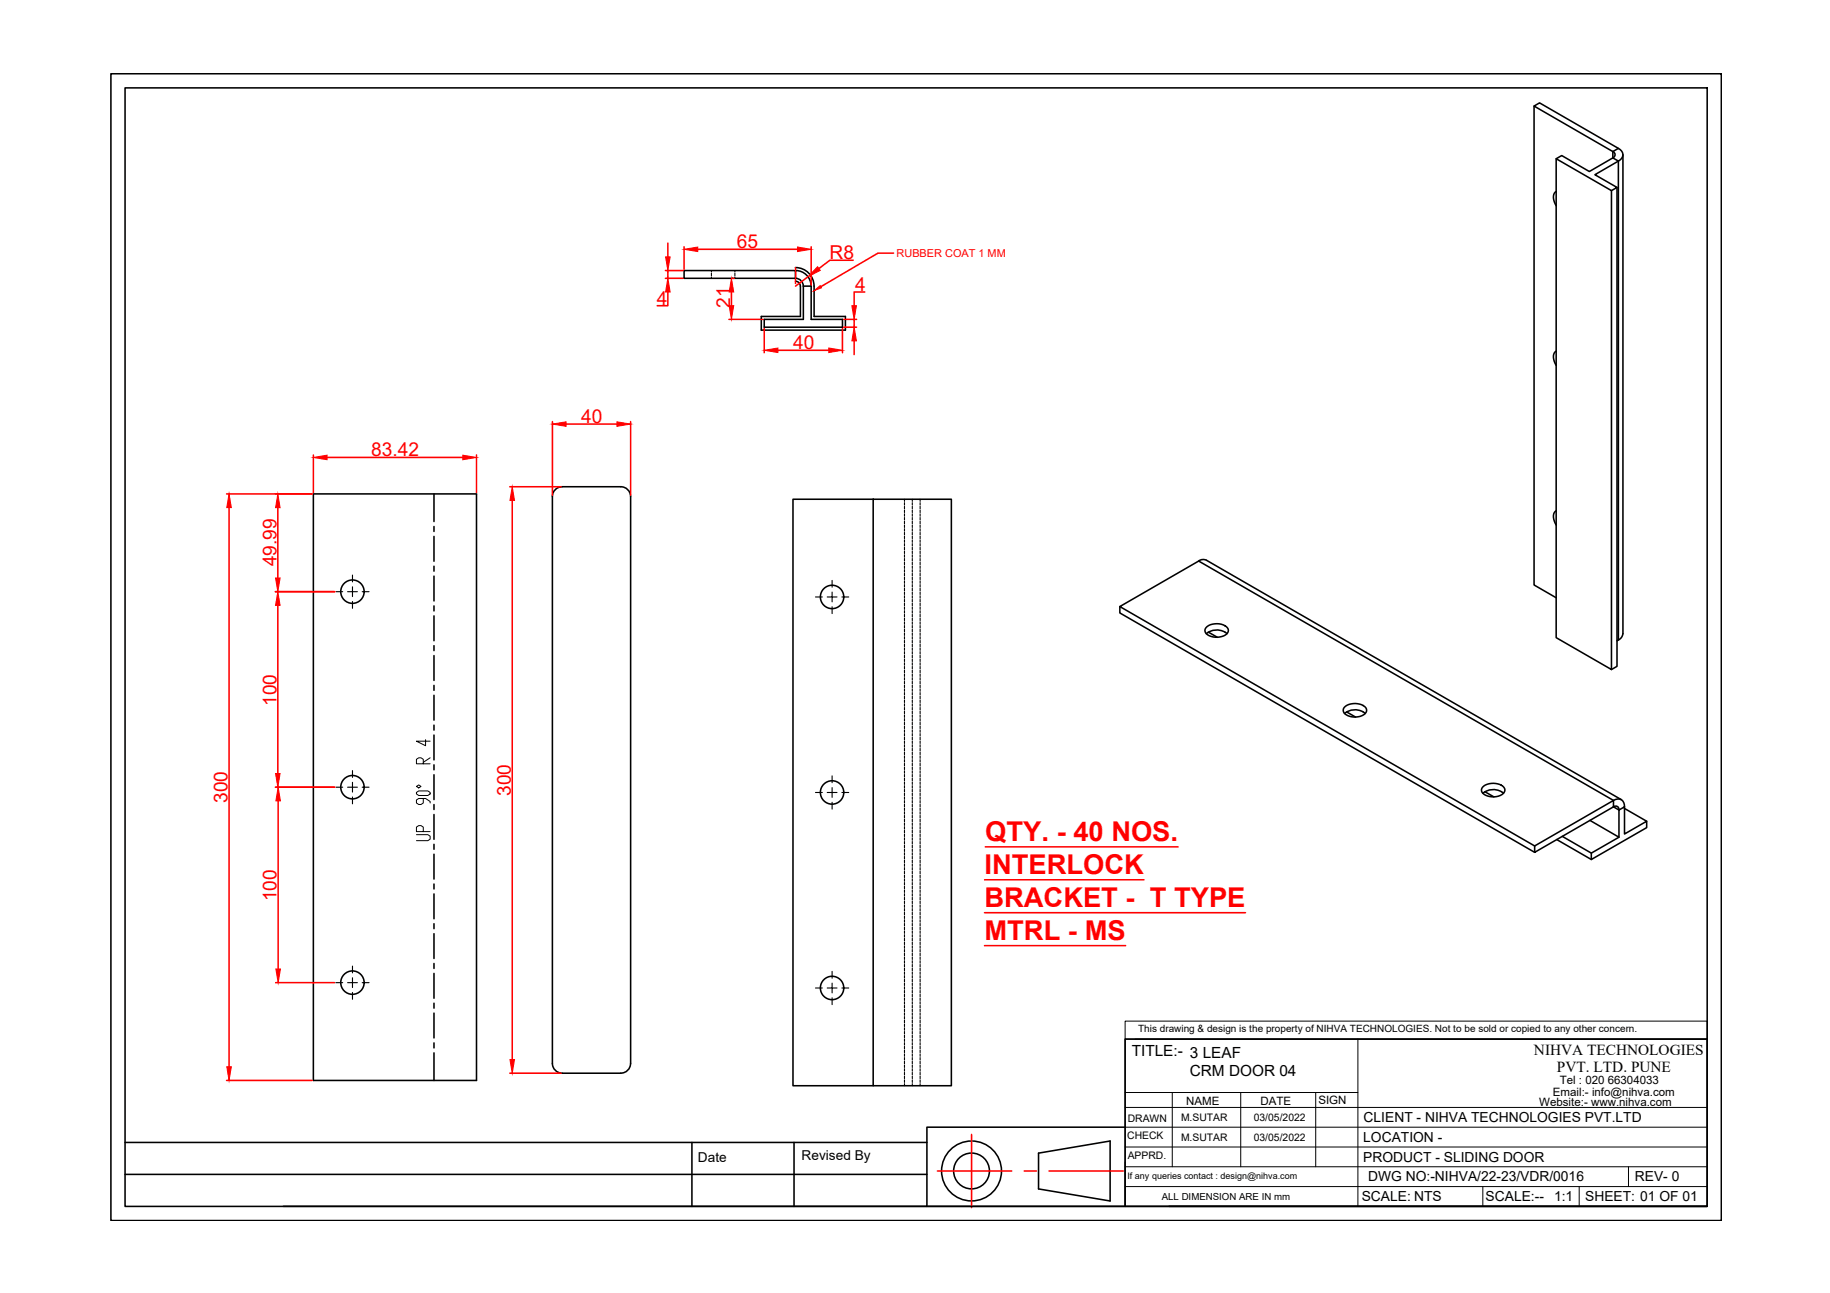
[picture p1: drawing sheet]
<svg xmlns="http://www.w3.org/2000/svg" width="297mm" height="210mm" viewBox="0 0 297 210" stroke-linecap="round" stroke-linejoin="round" font-family="sans-serif">
<!-- layer: 0 -->
<g fill="none" stroke="#000" stroke-width=".25">
<path d="M18 12h261.4v186.1h-261.4zM20.3 14.3h256.8v181.5h-256.8zM249 17.2v77.8l3.6 2M252.6 25.8l9 5.1v77.8l-9-5.2zM252.6 25.8l.9-.5 4.5 2.5 3.8-2.2 .9 .6M252.6 31.1a1.5 1.5 0 0 0-.2 2l.2 .3M261.8 24.6l.9-.5a1.09 1.09 0 0 1 .7 1 1.09 1.09 0 0 1-.7 1.1M261.8 24.6a.54 .54 0 0 1 .3 .5 .54 .54 0 0 1-.3 .5zM262.5 30.4v77.8l-.9 .5M262.7 26.2l-3.8 2.2 3.6 2-.9 .5M262.7 26.2v77.7l-.2 .1M262.7 24.1l-12.8-7.4-.9 .5 12.8 7.4"/>
<path d="M263.4 25.1v77.8a1.28 1.28 0 0 1-.7 1M111 43.9h18.1v1.3h-18.1zM124 51.8h6.4v-5.3h1.3v5.3h5v1.3h-12.7zM129.1 43.9a2.53 2.53 0 0 1 2.6 2.5M129.1 43.4a3 3 0 0 1 3 3v5h5.1v2.2h-13.6v-2.2h6.3v-4.9M129.1 45.2a1.26 1.26 0 0 1 1.3 1.2M129.1 45.7a.79 .79 0 0 1 .8 .7M252.6 57a1.49 1.49 0 0 0-.2 2l.2 .3M50.9 80.2h26.4v95.2h-26.4zM70.4 80.2v4.5M70.4 85.5v.8M70.4 87.1v4"/>
<path d="M70.4 91.9v.8M70.4 93.5v4.1M70.4 98.4v.8M70.4 100v4M102.4 80.6a1.58 1.58 0 0 0-1.6-1.6h-9.6a1.58 1.58 0 0 0-1.5 1.6v92a1.58 1.58 0 0 0 1.5 1.6h9.6a1.6 1.6 0 0 0 1.6-1.6M102.4 80.6v92M141.7 81h12.7v95.3h-12.7zM141.7 81h-13v95.3h13M181.8 98.5v1l67.3 38.9M194.6 91.1a1.24 1.24 0 0 1 1.2-.2l67.4 38.9M252.6 82.9a1.48 1.48 0 0 0-.2 2l.2 .3M70.4 104.8v.8"/>
<path d="M70.4 106.4v4.1M70.4 111.3v.8M70.4 112.9v4M70.4 117.7v.8M70.4 119.3v4.1M195.8 101.9a2.53 2.53 0 0 1 3.5 .2 1.23 1.23 0 0 1-1.3 1.3 2.15 2.15 0 0 1-2.4-.9zM196.1 102.6l1.5 .9M199.2 102.9a2.62 2.62 0 0 0-3.4 0M218.2 114.8a2.53 2.53 0 0 1 3.6 .3 1.22 1.22 0 0 1-1.4 1.3 2.14 2.14 0 0 1-2.4-1zM218.6 115.6l1.4 .8M221.6 115.8a2.64 2.64 0 0 0-3.4 0M70.4 124.2v.8"/>
<path d="M70.4 125.8v4M70.4 130.6v.8M70.4 132.2v4M70.4 137.1v.8M70.4 138.7v4M240.7 127.8a2.53 2.53 0 0 1 3.5 .2 1.25 1.25 0 0 1-1.3 1.3 2.19 2.19 0 0 1-2.4-.9zM241 128.5l1.5 .9M244 128.8a2.62 2.62 0 0 0-3.3 0M249.1 137.3l12.8-7.4v1.1l-12.8 7.4zM252.7 136.3l5.6 3.2M253.6 135.8l4.7 2.7M258.1 133.2l4.7 2.7"/>
<path d="M261.9 131a.56 .56 0 0 1 .6-.1 .56 .56 0 0 1 .3 .6zM263.7 131l-.9 .5v4.4l-4.5 2.6v1l9-5.1v-1.1l-3.6 2.1v-4.4a1.09 1.09 0 0 0-.5-1.2 1.09 1.09 0 0 0-1.3 .1l-67.3-38.8-12.8 7.4 67.3 38.8M263.7 131.2l3.6 2.1M70.4 143.5v.8M70.4 145.1v4.1M70.4 150v.8M70.4 151.6v4M70.4 156.4v.8M70.4 158v4.1M70.4 162.9v.8M70.4 164.5v4M70.4 169.3v.8"/>
<path d="M70.4 170.9v4.5M182.6 168.7h94.5v27.1h-94.5zM20.3 190.6h130.2M20.3 185.5h130.2M112.3 185.5v10.3M128.9 185.5v10.3M150.5 195.8h32.1M168.6 187.2l11.6-2v9.8l-11.6-2zM182.6 183h-32.1v12.8h-104.5M189.8 195.8h87.3"/>
<circle cx="57.2" cy="96" r="1.9"/>
<circle cx="135.1" cy="96.9" r="1.9"/>
<circle cx="57.2" cy="127.8" r="1.9"/>
<circle cx="135.1" cy="128.6" r="1.9"/>
<circle cx="57.2" cy="159.5" r="1.9"/>
<circle cx="135.1" cy="160.4" r="1.9"/>
<circle cx="157.7" cy="190.1" r="4.9"/>
<circle cx="157.7" cy="190.1" r="2.91"/>
</g>
<g fill="none" stroke="#000" stroke-width=".16">
<path d="M67.6 135.5h1.8l.4 .2v.5l-.4 .3h-1.8M67.6 128.6l.4-.2h1.4l.4 .2v.3l-.4 .2h-1.4l-.4-.2zM67.6 127.7l.4-.3 .3 .3-.3 .2zM68.7 135v-.7l-.4-.3h-.3l-.4 .3v.7h2.2M68.7 129.6v.8l-.4 .2h-.3l-.4-.2v-.5l.4-.3h1.1l.7 .5v.3M68.7 124v-.7l-.4-.3h-.3l-.4 .3v.7h2.2M69.1 120.1v1l-1.5-.8h2.2M69.8 123l-1.1 .8M182.6 165.8h94.5v2.9h-94.5zM182.6 179.8h94.5M182.6 168.7v27.1M182.6 177.4h37.8"/>
<path d="M184.2 168.7h92.9M190.3 177.4v12M201.4 177.4v12M213.6 177.4v12M220.4 168.7v27.1M182.6 189.4h94.5M182.6 186.2h94.5M182.6 183h94.5M182.6 192.6h94.5M240.7 192.6v3.2M256.3 192.6v3.2M264.3 189.4v3.2"/>
</g>
<g fill="none" stroke="#f00" stroke-width=".25">
<path d="M108.4 39.5v2.2M108 43.9h2.8M108 45.2h2.8M108.4 47.4v2.2h-1.7M108.4 43.9v1.3M111 40.1v3.6M113.3 40.5h16.1M118.3 51.8h5.5M118.7 47.4v2.2M118.9 45.2h.2M124 53.3v4M126.3 56.9h8.2"/>
<path d="M129.1 43.4v2.6M131.2 44.9l-2.1 1.6M131.7 40.1v6.2M136.7 53.3v4M136.9 53.1h2.1M136.9 51.8h2.1M138.5 42.2h-3.8l-1.8 1.4M138.6 51.8v1.3M138.6 55.3v2.3M140.4 47.4h-1.8v2.2M145 41.1h-2.5l-9.3 5.4M50.9 73.9v6.1"/>
<path d="M53.1 74.3h22M77.3 73.9v6.1M82.8 79h8.2M89.7 68.4v12M91.9 68.8h8.2M102.4 68.4v12M36.8 80.2h13.9M37.2 82.4v90.8M44.7 96.1h9.6M45.1 82.4v11.4M45.1 98.3v27.3M83.1 81.2v90.8"/>
<path d="M44.7 127.8h9.6M45.1 130v27.3M159.9 137.5h31.3M44.7 159.5h9.6M159.8 148.2h42.4M159.8 153.5h22.9M159.8 142.8h25.9M36.8 175.4h13.9M82.8 174.2h8.2M152.2 190.1h12M157.7 184.2v11.8M166.2 190.1h2"/>
<path d="M170.3 190.1h12"/>
</g>
<g fill="none" stroke="#000" stroke-width=".18">
<path d="M115.5 43.9v.2M115.5 44.3v.5M115.5 45v.2M119.3 43.9v.2M119.3 44.3v.5M119.3 45v.2M54.5 96.1h1.1M57.2 95.3v.8h-.8M57.2 93.4v1.1M57.2 97.6v1.2M58 96.1h-.8v.7M58.8 96.1h1.1"/>
<path d="M132.4 96.9h1.1M135.1 96.1v.8h-.8M135.1 94.2v1.1M135.1 98.5v1.1M135.9 96.9h-.8v.8M136.7 96.9h1.1M146.8 81v.4M146.8 81.6v.4M146.8 82.2v.4M146.8 82.8v.4M146.8 83.4v.4M146.8 84v.4"/>
<path d="M146.8 84.6v.4M146.8 85.2v.4M146.8 85.8v.4M146.8 86.4v.4M146.8 87v.4M146.8 87.6v.4M146.8 88.2v.4M146.8 88.8v.4M146.8 89.5v.4M146.8 90.1v.4M146.8 90.7v.4M146.8 91.3v.4"/>
<path d="M146.8 91.9v.4M146.8 92.5v.4M146.8 93.1v.4M146.8 93.7v.4M146.8 94.3v.4M146.8 94.9v.4M146.8 95.5v.4M146.8 96.1v.4M146.8 96.7v.4M146.8 97.3v.4M146.8 97.9v.4M146.8 98.5v.4"/>
<path d="M146.8 99.1v.4M146.8 99.7v.4M148.1 81v.4M148.1 81.6v.4M148.1 82.2v.4M148.1 82.8v.4M148.1 83.4v.4M148.1 84v.4M148.1 84.6v.4M148.1 85.2v.4M148.1 85.8v.4M148.1 86.4v.4"/>
<path d="M148.1 87v.4M148.1 87.6v.4M148.1 88.2v.4M148.1 88.8v.4M148.1 89.5v.4M148.1 90.1v.4M148.1 90.7v.4M148.1 91.3v.4M148.1 91.9v.4M148.1 92.5v.4M148.1 93.1v.4M148.1 93.7v.4"/>
<path d="M148.1 94.3v.4M148.1 94.9v.4M148.1 95.5v.4M148.1 96.1v.4M148.1 96.7v.4M148.1 97.3v.4M148.1 97.9v.4M148.1 98.5v.4M148.1 99.1v.4M148.1 99.7v.4M149.4 81v.4M149.4 81.6v.4"/>
<path d="M149.4 82.2v.4M149.4 82.8v.4M149.4 83.4v.4M149.4 84v.4M149.4 84.6v.4M149.4 85.2v.4M149.4 85.8v.4M149.4 86.4v.4M149.4 87v.4M149.4 87.6v.4M149.4 88.2v.4M149.4 88.8v.4"/>
<path d="M149.4 89.5v.4M149.4 90.1v.4M149.4 90.7v.4M149.4 91.3v.4M149.4 91.9v.4M149.4 92.5v.4M149.4 93.1v.4M149.4 93.7v.4M149.4 94.3v.4M149.4 94.9v.4M149.4 95.5v.4M149.4 96.1v.4"/>
<path d="M149.4 96.7v.4M149.4 97.3v.4M149.4 97.9v.4M149.4 98.5v.4M149.4 99.1v.4M149.4 99.7v.4M146.8 100.3v.4M146.8 100.9v.4M146.8 101.5v.4M146.8 102.2v.4M146.8 102.8v.4M146.8 103.4v.4"/>
<path d="M146.8 104v.4M146.8 104.6v.4M146.8 105.2v.4M146.8 105.8v.4M146.8 106.4v.4M146.8 107v.4M146.8 107.6v.4M146.8 108.2v.4M146.8 108.8v.4M146.8 109.4v.4M146.8 110v.4M146.8 110.6v.4"/>
<path d="M146.8 111.2v.4M146.8 111.8v.4M146.8 112.4v.4M146.8 113v.4M146.8 113.6v.4M146.8 114.2v.4M146.8 114.9v.4M146.8 115.5v.4M146.8 116.1v.4M146.8 116.7v.4M146.8 117.3v.4M146.8 117.9v.4"/>
<path d="M146.8 118.5v.4M146.8 119.1v.4M146.8 119.7v.4M148.1 100.3v.4M148.1 100.9v.4M148.1 101.5v.4M148.1 102.2v.4M148.1 102.8v.4M148.1 103.4v.4M148.1 104v.4M148.1 104.6v.4M148.1 105.2v.4"/>
<path d="M148.1 105.8v.4M148.1 106.4v.4M148.1 107v.4M148.1 107.6v.4M148.1 108.2v.4M148.1 108.8v.4M148.1 109.4v.4M148.1 110v.4M148.1 110.6v.4M148.1 111.2v.4M148.1 111.8v.4M148.1 112.4v.4"/>
<path d="M148.1 113v.4M148.1 113.6v.4M148.1 114.2v.4M148.1 114.9v.4M148.1 115.5v.4M148.1 116.1v.4M148.1 116.7v.4M148.1 117.3v.4M148.1 117.9v.4M148.1 118.5v.4M148.1 119.1v.4M148.1 119.7v.4"/>
<path d="M149.4 100.3v.4M149.4 100.9v.4M149.4 101.5v.4M149.4 102.2v.4M149.4 102.8v.4M149.4 103.4v.4M149.4 104v.4M149.4 104.6v.4M149.4 105.2v.4M149.4 105.8v.4M149.4 106.4v.4M149.4 107v.4"/>
<path d="M149.4 107.6v.4M149.4 108.2v.4M149.4 108.8v.4M149.4 109.4v.4M149.4 110v.4M149.4 110.6v.4M149.4 111.2v.4M149.4 111.8v.4M149.4 112.4v.4M149.4 113v.4M149.4 113.6v.4M149.4 114.2v.4"/>
<path d="M149.4 114.9v.4M149.4 115.5v.4M149.4 116.1v.4M149.4 116.7v.4M149.4 117.3v.4M149.4 117.9v.4M149.4 118.5v.4M149.4 119.1v.4M149.4 119.7v.4M54.5 127.8h1.1M57.2 127v.8h-.8M57.2 125.1v1.1"/>
<path d="M57.2 129.4v1.1M58 127.8h-.8v.8M58.8 127.8h1.1M132.4 128.7h1.1M135.1 127.9v.8h-.8M135.1 126v1.1M135.1 130.2v1.1M135.9 128.7h-.8v.7M136.7 128.7h1.1M146.8 120.3v.4M146.8 120.9v.4M146.8 121.5v.4"/>
<path d="M146.8 122.1v.4M146.8 122.7v.4M146.8 123.3v.4M146.8 123.9v.4M146.8 124.5v.4M146.8 125.1v.4M146.8 125.7v.4M146.8 126.3v.4M146.8 126.9v.4M146.8 127.5v.5M146.8 128.2v.4M146.8 128.8v.4"/>
<path d="M146.8 129.4v.4M146.8 130v.4M146.8 130.6v.4M146.8 131.2v.4M146.8 131.8v.4M146.8 132.4v.4M146.8 133v.4M146.8 133.6v.4M146.8 134.2v.4M146.8 134.8v.4M146.8 135.4v.4M146.8 136v.4"/>
<path d="M146.8 136.6v.4M146.8 137.2v.4M146.8 137.8v.4M146.8 138.4v.4M146.8 139v.4M146.8 139.6v.4M148.1 120.3v.4M148.1 120.9v.4M148.1 121.5v.4M148.1 122.1v.4M148.1 122.7v.4M148.1 123.3v.4"/>
<path d="M148.1 123.9v.4M148.1 124.5v.4M148.1 125.1v.4M148.1 125.7v.4M148.1 126.3v.4M148.1 126.9v.4M148.1 127.5v.5M148.1 128.2v.4M148.1 128.8v.4M148.1 129.4v.4M148.1 130v.4M148.1 130.6v.4"/>
<path d="M148.1 131.2v.4M148.1 131.8v.4M148.1 132.4v.4M148.1 133v.4M148.1 133.6v.4M148.1 134.2v.4M148.1 134.8v.4M148.1 135.4v.4M148.1 136v.4M148.1 136.6v.4M148.1 137.2v.4M148.1 137.8v.4"/>
<path d="M148.1 138.4v.4M148.1 139v.4M148.1 139.6v.4M149.4 120.3v.4M149.4 120.9v.4M149.4 121.5v.4M149.4 122.1v.4M149.4 122.7v.4M149.4 123.3v.4M149.4 123.9v.4M149.4 124.5v.4M149.4 125.1v.4"/>
<path d="M149.4 125.7v.4M149.4 126.3v.4M149.4 126.9v.4M149.4 127.5v.5M149.4 128.2v.4M149.4 128.8v.4M149.4 129.4v.4M149.4 130v.4M149.4 130.6v.4M149.4 131.2v.4M149.4 131.8v.4M149.4 132.4v.4"/>
<path d="M149.4 133v.4M149.4 133.6v.4M149.4 134.2v.4M149.4 134.8v.4M149.4 135.4v.4M149.4 136v.4M149.4 136.6v.4M149.4 137.2v.4M149.4 137.8v.4M149.4 138.4v.4M149.4 139v.4M149.4 139.6v.4"/>
<path d="M54.5 159.5h1.1M57.2 158.7v.8h-.8M57.2 156.8v1.1M58 159.5h-.8v.8M58.8 159.5h1.1M135.1 159.6v.8h-.8M135.1 157.7v1.1M146.8 140.2v.4M146.8 140.8v.4M146.8 141.4v.4M146.8 142.1v.4M146.8 142.7v.4"/>
<path d="M146.8 143.3v.4M146.8 143.9v.4M146.8 144.5v.4M146.8 145.1v.4M146.8 145.7v.4M146.8 146.3v.4M146.8 146.9v.4M146.8 147.5v.4M146.8 148.1v.4M146.8 148.7v.4M146.8 149.3v.4M146.8 149.9v.4"/>
<path d="M146.8 150.5v.4M146.8 151.1v.4M146.8 151.7v.4M146.8 152.3v.4M146.8 152.9v.4M146.8 153.5v.4M146.8 154.1v.4M146.8 154.7v.5M146.8 155.4v.4M146.8 156v.4M146.8 156.6v.4M146.8 157.2v.4"/>
<path d="M146.8 157.8v.4M146.8 158.4v.4M146.8 159v.4M146.8 159.6v.4M148.1 140.2v.4M148.1 140.8v.4M148.1 141.4v.4M148.1 142.1v.4M148.1 142.7v.4M148.1 143.3v.4M148.1 143.9v.4M148.1 144.5v.4"/>
<path d="M148.1 145.1v.4M148.1 145.7v.4M148.1 146.3v.4M148.1 146.9v.4M148.1 147.5v.4M148.1 148.1v.4M148.1 148.7v.4M148.1 149.3v.4M148.1 149.9v.4M148.1 150.5v.4M148.1 151.1v.4M148.1 151.7v.4"/>
<path d="M148.1 152.3v.4M148.1 152.9v.4M148.1 153.5v.4M148.1 154.1v.4M148.1 154.7v.5M148.1 155.4v.4M148.1 156v.4M148.1 156.6v.4M148.1 157.2v.4M148.1 157.8v.4M148.1 158.4v.4M148.1 159v.4"/>
<path d="M148.1 159.6v.4M149.4 140.2v.4M149.4 140.8v.4M149.4 141.4v.4M149.4 142.1v.4M149.4 142.7v.4M149.4 143.3v.4M149.4 143.9v.4M149.4 144.5v.4M149.4 145.1v.4M149.4 145.7v.4M149.4 146.3v.4"/>
<path d="M149.4 146.9v.4M149.4 147.5v.4M149.4 148.1v.4M149.4 148.7v.4M149.4 149.3v.4M149.4 149.9v.4M149.4 150.5v.4M149.4 151.1v.4M149.4 151.7v.4M149.4 152.3v.4M149.4 152.9v.4M149.4 153.5v.4"/>
<path d="M149.4 154.1v.4M149.4 154.7v.5M149.4 155.4v.4M149.4 156v.4M149.4 156.6v.4M149.4 157.2v.4M149.4 157.8v.4M149.4 158.4v.4M149.4 159v.4M149.4 159.6v.4M57.2 161.1v1.1M132.4 160.4h1.1"/>
<path d="M135.1 162v1.1M135.9 160.4h-.8v.8M136.7 160.4h1.1M146.8 160.2v.4M146.8 160.8v.4M146.8 161.4v.4M146.8 162v.4M146.8 162.6v.4M146.8 163.2v.4M146.8 163.8v.4M146.8 164.4v.4M146.8 165v.4"/>
<path d="M146.8 165.6v.4M146.8 166.2v.4M146.8 166.8v.4M146.8 167.4v.5M146.8 168.1v.4M146.8 168.7v.4M146.8 169.3v.4M146.8 169.9v.4M146.8 170.5v.4M146.8 171.1v.4M146.8 171.7v.4M146.8 172.3v.4"/>
<path d="M146.8 172.9v.4M146.8 173.5v.4M146.8 174.1v.4M146.8 174.7v.4M146.8 175.3v.4M146.8 175.9v.4M148.1 160.2v.4M148.1 160.8v.4M148.1 161.4v.4M148.1 162v.4M148.1 162.6v.4M148.1 163.2v.4"/>
<path d="M148.1 163.8v.4M148.1 164.4v.4M148.1 165v.4M148.1 165.6v.4M148.1 166.2v.4M148.1 166.8v.4M148.1 167.4v.5M148.1 168.1v.4M148.1 168.7v.4M148.1 169.3v.4M148.1 169.9v.4M148.1 170.5v.4"/>
<path d="M148.1 171.1v.4M148.1 171.7v.4M148.1 172.3v.4M148.1 172.9v.4M148.1 173.5v.4M148.1 174.1v.4M148.1 174.7v.4M148.1 175.3v.4M148.1 175.9v.4M149.4 160.2v.4M149.4 160.8v.4M149.4 161.4v.4"/>
<path d="M149.4 162v.4M149.4 162.6v.4M149.4 163.2v.4M149.4 163.8v.4M149.4 164.4v.4M149.4 165v.4M149.4 165.6v.4M149.4 166.2v.4M149.4 166.8v.4M149.4 167.4v.5M149.4 168.1v.4M149.4 168.7v.4"/>
<path d="M149.4 169.3v.4M149.4 169.9v.4M149.4 170.5v.4M149.4 171.1v.4M149.4 171.7v.4M149.4 172.3v.4M149.4 172.9v.4M149.4 173.5v.4M149.4 174.1v.4M149.4 174.7v.4M149.4 175.3v.4M149.4 175.9v.4"/>
</g>
<g fill="#f00" stroke="#f00" stroke-width=".16">
<path d="M132.7 43.3l.4 .6-1.9 1z"/>
<path d="M111 40.5l2.3-.4v.7z"/>
<path d="M129.4 40.1l2.3 .4-2.3 .3z"/>
<path d="M108 41.7h.8l-.4 2.2z"/>
<path d="M108.4 45.2l.4 2.2h-.8z"/>
<path d="M124 56.9l2.3-.4v.7z"/>
<path d="M134.5 56.5l2.2 .4-2.2 .3z"/>
<path d="M138.6 53.1l.4 2.2h-.7z"/>
<path d="M138.3 49.6h.7l-.4 2.2z"/>
<path d="M118.7 45.2l.4 2.2h-.7z"/>
<path d="M118.4 49.6h.7l-.4 2.2z"/>
<path d="M37.2 80.2l.3 2.2h-.7z"/>
<path d="M36.8 173.2h.7l-.3 2.2z"/>
<path d="M45.1 80.2l.4 2.2h-.8z"/>
<path d="M44.7 93.8h.8l-.4 2.3z"/>
<path d="M45.1 96.1l.4 2.2h-.8z"/>
<path d="M44.7 125.6h.8l-.4 2.2z"/>
<path d="M45.1 127.8l.4 2.2h-.7z"/>
<path d="M44.8 157.3h.7l-.4 2.2z"/>
<path d="M50.9 74.3l2.2-.4v.7z"/>
<path d="M75.1 73.9l2.2 .4-2.2 .3z"/>
<path d="M132.1 47.2l1-.8 .2 .3z"/>
<path d="M89.7 68.8l2.2-.3v.7z"/>
<path d="M100.1 68.5l2.3 .3-2.3 .4z"/>
<path d="M83.1 79l.4 2.2h-.7z"/>
<path d="M82.8 172h.7l-.4 2.2z"/>
</g>
<g font-size="4.4" fill="#f00">
<text x="159.9" y="136.5">QTY. - 40 NOS.</text>
<text x="159.8" y="141.9">INTERLOCK</text>
<text x="159.8" y="147.2">BRACKET - T TYPE</text>
<text x="159.8" y="152.6">MTRL - MS</text>
</g>
<g font-size="3.1" fill="#f00">
<text x="119.6" y="40.2">65</text>
<text x="134.7" y="42">R8</text>
<text x="138.8" y="47.2">4</text>
<text x="106.6" y="49.4">4</text>
<text x="118.5" y="50" transform="rotate(-90 118.5 50)">21</text>
<text x="128.7" y="56.6">40</text>
<text x="94.3" y="68.6">40</text>
<text x="60.2" y="74">83.42</text>
<text x="44.9" y="92" transform="rotate(-90 44.9 92)">49.99</text>
<text x="44.9" y="114.6" transform="rotate(-90 44.9 114.6)">100</text>
<text x="36.9" y="130.4" transform="rotate(-90 36.9 130.4)">300</text>
<text x="82.9" y="129.2" transform="rotate(-90 82.9 129.2)">300</text>
<text x="44.9" y="146.3" transform="rotate(-90 44.9 146.3)">100</text>
</g>
<g font-size="2.5">
<text x="183.7" y="171.4">TITLE:- 3 LEAF</text>
<text x="249" y="171.3">NIHVA TECHNOLOGIES</text>
<text x="193.1" y="174.7">CRM DOOR 04</text>
<text x="252.7" y="174.1">PVT. LTD. PUNE</text>
</g>
<g font-size="2.2">
<text x="221.3" y="185.4">LOCATION -</text>
<text x="221.3" y="182.2">CLIENT - NIHVA TECHNOLOGIES PVT.LTD</text>
<text x="113.3" y="188.6">Date</text>
<text x="130.1" y="188.3">Revised By</text>
<text x="221.3" y="188.6">PRODUCT - SLIDING DOOR</text>
<text x="222.1" y="191.8">DWG NO:-NIHVA/22-23/VDR/0016</text>
<text x="265.4" y="191.8">REV- 0</text>
<text x="221" y="195">SCALE: NTS</text>
<text x="241.1" y="195">SCALE:--</text>
<text x="252.2" y="195">1:1</text>
<text x="257.3" y="195">SHEET: 01 OF 01</text>
</g>
<g font-size="1.9">
<text x="192.5" y="179.3">NAME</text>
<text x="204.6" y="179.4">DATE</text>
<text x="214" y="179.2">SIGN</text>
<text x="249.8" y="179.6">Website:- www.nihva.com</text>
<text x="252.1" y="177.8">Email:- info@nihva.com</text>
<text x="253.2" y="176">Tel : 020 66304033</text>
</g>
<text font-size="1.8" fill="#f00" x="145.5" y="41.7">RUBBER COAT 1 MM</text>
<g font-size="1.7">
<text x="183" y="184.9">CHECK</text>
<text x="183" y="182.1">DRAWN</text>
<text x="191.7" y="185.2">M.SUTAR</text>
<text x="191.7" y="182">M.SUTAR</text>
<text x="203.5" y="182">03/05/2022</text>
<text x="203.5" y="185.2">03/05/2022</text>
<text x="183" y="188.1">APPRD.</text>
</g>
<g font-size="1.6">
<text x="184.7" y="167.6">This drawing &amp; design is the property of NIHVA TECHNOLOGIES. Not to be sold or copied to any other concern.</text>
<text x="188.6" y="194.8">ALL DIMENSION ARE IN mm</text>
</g>
<text font-size="1.5" x="183" y="191.4">If any queries contact : design@nihva.com</text>
</svg>
